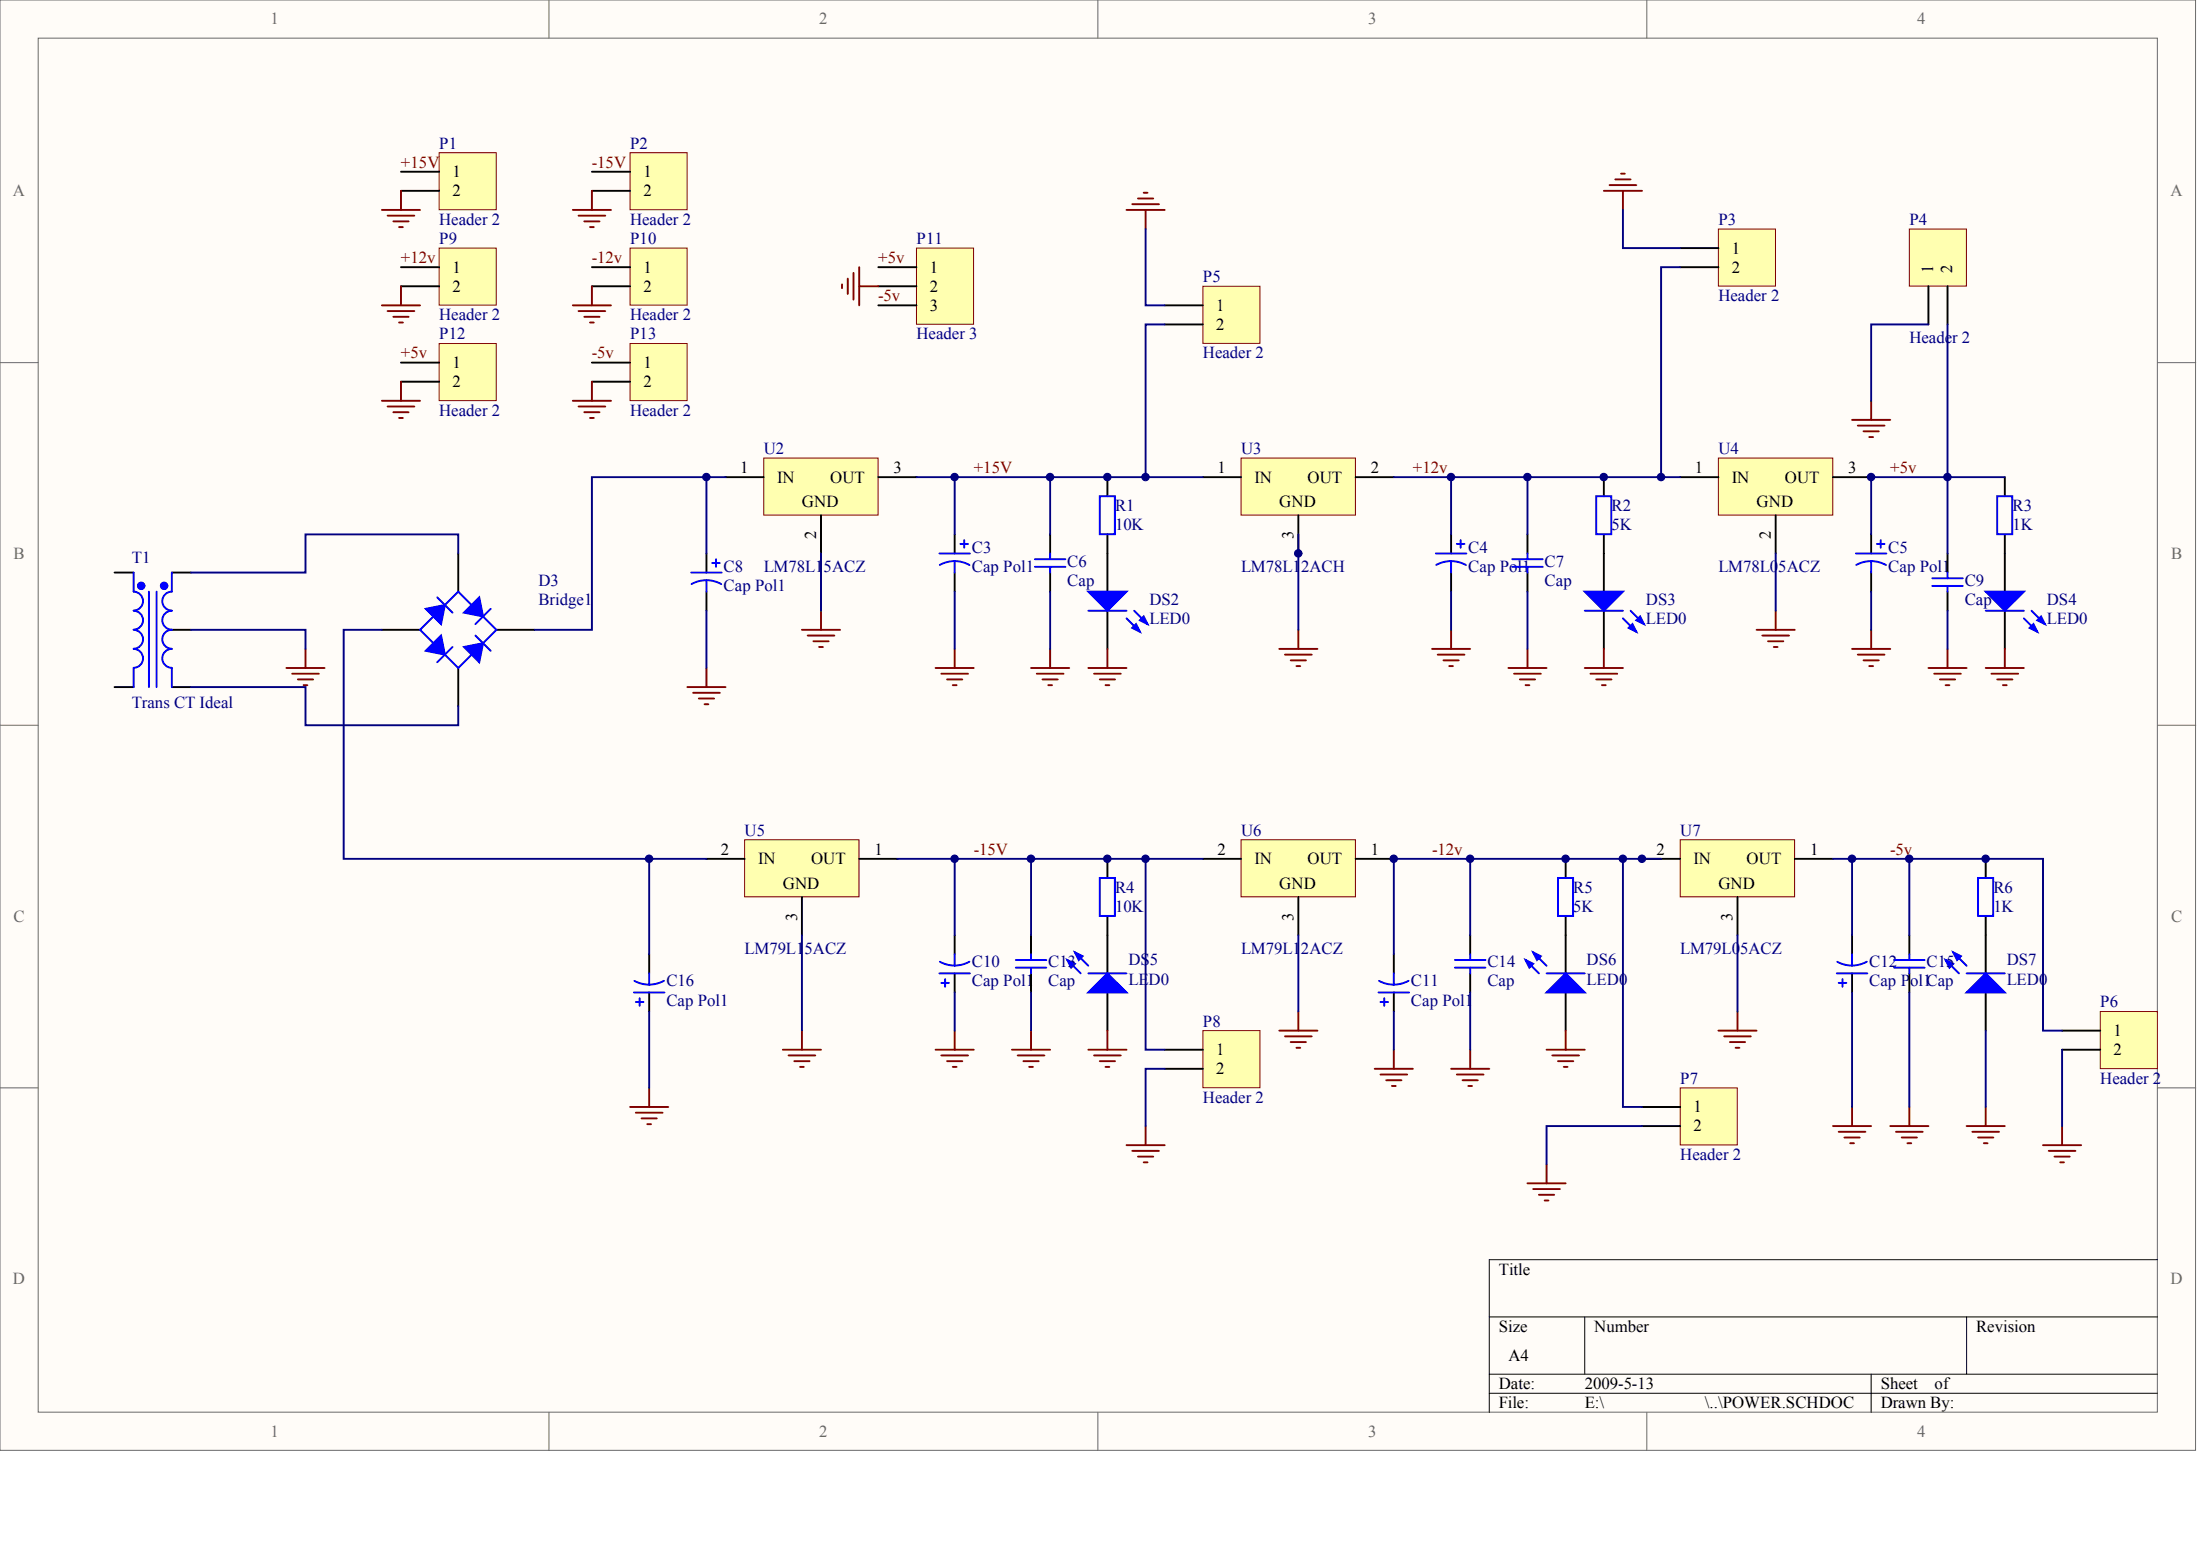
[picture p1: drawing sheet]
<svg xmlns="http://www.w3.org/2000/svg" width="840mm" height="594mm" viewBox="0 0 840 594" stroke-linecap="round" stroke-linejoin="round" font-family="sans-serif">
<g fill="#fffcf8" stroke="#696969" stroke-width=".38">
<path d="M0 0h837.9v553.4h-837.9z"/>
<path d="M14.6 14.6h808.7v524.2h-808.7z"/>
</g>
<path d="M209.5 0v14.6M419 0v14.6M628.5 0v14.6M0 138.4h14.6M823.4 138.4h14.6M0 276.7h14.6M823.4 276.7h14.6M0 415.1h14.6M823.4 415.1h14.6M209.5 538.9v14.6M419 538.9v14.6M628.5 538.9v14.6" fill="none" stroke="#696969" stroke-width=".38"/>
<path d="M823.4 480.6h-255v58.3M568.4 502.5h255M604.8 502.5v21.8M750.5 502.5v21.8M568.4 524.3h255M568.4 531.6h255M714.1 524.3v14.6" fill="none" stroke="#000" stroke-width=".38"/>
<path d="M43.7 218.5h7.3M65.6 218.5h7.3M174.9 211.2v14.5M65.6 240.3h7.3M145.7 240.3h14.6M174.9 254.9v14.5M189.5 240.3h14.5M43.7 262.2h7.3M65.6 262.2h7.3" fill="none" stroke="#000" stroke-width=".73"/>
<g fill="none" stroke="#00f" stroke-width=".73">
<path d="M51 218.5v7.2a3.6 3.6 0 0 1 3.6 3.7 3.6 3.6 0 0 1-3.6 3.6 3.6 3.6 0 0 1 3.6 3.6 3.6 3.6 0 0 1-3.6 3.6M65.6 218.5v7.2a3.6 3.6 0 0 0-3.7 3.7 3.6 3.6 0 0 0 3.7 3.6 3.6 3.6 0 0 0-3.7 3.6 3.6 3.6 0 0 0 3.7 3.6M56.8 225.7v36.5M59.8 225.7v36.5M166.9 227.9l5.8 5.9M187.3 232.3l-5.9 5.8M51 240.3a3.6 3.6 0 0 1 3.6 3.6 3.6 3.6 0 0 1-3.6 3.6M51 247.6a3.6 3.6 0 0 1 3.6 3.6 3.6 3.6 0 0 1-3.6 3.6v7.4M65.6 240.3a3.6 3.6 0 0 0-3.7 3.6 3.6 3.6 0 0 0 3.7 3.6M65.6 247.6a3.6 3.6 0 0 0-3.7 3.6 3.6 3.6 0 0 0 3.7 3.6v7.4M160.3 240.3l14.6-14.6 14.6 14.6-14.6 14.6zM172.7 246.9l-5.8 5.8"/>
<path d="M181.4 242.5l5.9 5.8"/>
</g>
<g fill="#00f" stroke="#00f" stroke-width=".38">
<circle cx="53.9" cy="223.5" r="1.42"/>
<circle cx="62.6" cy="223.5" r="1.42"/>
</g>
<g fill="#00f" stroke="#00f" stroke-width=".73">
<path d="M162.5 232.3l7.3-1.5-1.5 7.3z"/>
<path d="M177.1 233.8l5.8-5.9 1.5 7.3z"/>
<path d="M162.5 248.3l5.8-5.8 1.5 7.3z"/>
<path d="M177.1 246.9l7.3-1.5-1.5 7.3z"/>
</g>
<path d="M109.3 254.9h14.6M111.5 257.1h10.2M113.7 259.2h5.8M116.6 247.6v7.3M115.9 261.4h1.4" fill="none" stroke="#800000" stroke-width=".73"/>
<path d="M174.9 211.2v-7.3h-58.3v14.6h-43.7M72.9 240.3h43.7v7.3M72.9 262.2h43.7v14.5h58.3v-7.3" fill="none" stroke="#000080" stroke-width=".73"/>
<path d="M655.8 174.8h43.7v21.7h-43.7z" fill="#ffffb0" stroke="#800000" stroke-width=".38"/>
<path d="M641.2 182.1h14.6M677.7 196.6v14.6M699.5 182.1h14.6" fill="none" stroke="#000" stroke-width=".73"/>
<path d="M473.6 174.8h43.7v21.7h-43.7z" fill="#ffffb0" stroke="#800000" stroke-width=".38"/>
<path d="M459.1 182.1h14.5M495.5 196.6v14.6M517.4 182.1h14.5" fill="none" stroke="#000" stroke-width=".73"/>
<path d="M291.5 174.8h43.6v21.7h-43.6z" fill="#ffffb0" stroke="#800000" stroke-width=".38"/>
<path d="M276.9 182.1h14.6M313.3 196.6v14.6M335.2 182.1h14.6" fill="none" stroke="#000" stroke-width=".73"/>
<path d="M641.2 320.4h43.7v21.8h-43.7z" fill="#ffffb0" stroke="#800000" stroke-width=".38"/>
<path d="M626.7 327.7h14.5M685 327.7h14.5M663.1 342.3v14.5" fill="none" stroke="#000" stroke-width=".73"/>
<path d="M473.6 320.4h43.7v21.8h-43.7z" fill="#ffffb0" stroke="#800000" stroke-width=".38"/>
<path d="M459.1 327.7h14.5M517.4 327.7h14.5M495.5 342.3v14.5" fill="none" stroke="#000" stroke-width=".73"/>
<path d="M284.2 320.4h43.6v21.8h-43.6z" fill="#ffffb0" stroke="#800000" stroke-width=".38"/>
<g fill="none" stroke="#000" stroke-width=".73">
<path d="M269.6 211.2v7.3M364.3 203.9v7.3M364.3 218.5v7.2M400.8 203.9v7.3M400.8 218.5v7.2M422.6 211.2v14.5M553.8 203.9v7.3M553.8 218.5v7.2M582.9 203.9v7.3M582.9 218.5v7.2M612.1 211.2v14.5M714.1 203.9v7.3"/>
<path d="M714.1 218.5v7.2M743.3 211.2v7.3M765.1 211.2v14.5M269.6 225.7v7.3M422.6 233v14.6M612.1 233v14.6M743.3 225.7v7.3M765.1 233v14.6M269.6 327.7h14.6M327.9 327.7h14.6M306 342.3v14.5M364.3 356.8v7.3"/>
<path d="M393.5 356.8v7.3M422.6 356.8v14.6M561.1 356.8v7.3M597.5 356.8v14.6M757.8 356.8v14.6M247.8 364.1v7.3M247.8 378.7v7.3M364.3 371.4v7.3M393.5 371.4v7.3M422.6 378.7v14.5M561.1 371.4v7.3M597.5 378.7v14.5"/>
<path d="M757.8 378.7v14.5"/>
</g>
<g fill="#00f" stroke="#00f" stroke-width=".73">
<path d="M415.3 225.7h14.6l-7.3 7.3z"/>
<path d="M432.1 239.6l1.5-1.5 1.4 2.9z"/>
<path d="M435 236.7l1.5-1.5 1.4 2.9z"/>
<path d="M415.3 378.7l7.3-7.3 7.3 7.3z"/>
<path d="M410.2 363.4l3 1.4-1.5 1.5z"/>
<path d="M407.3 366.3l2.9 1.5-1.4 1.4z"/>
<path d="M604.8 225.7h14.6l-7.3 7.3z"/>
<path d="M621.6 239.6l1.4-1.5 1.5 2.9z"/>
<path d="M624.5 236.7l1.4-1.5 1.5 2.9z"/>
<path d="M757.8 225.7h14.6l-7.3 7.3z"/>
<path d="M774.6 239.6l1.4-1.5 1.5 2.9z"/>
<path d="M777.5 236.7l1.5-1.5 1.4 2.9z"/>
<path d="M750.5 378.7l7.3-7.3 7.3 7.3z"/>
<path d="M745.4 363.4l3 1.4-1.5 1.5z"/>
<path d="M742.5 366.3l2.9 1.5-1.4 1.4z"/>
<path d="M590.2 378.7l7.3-7.3 7.3 7.3z"/>
<path d="M585.1 363.4l2.9 1.4-1.4 1.5z"/>
<path d="M582.2 366.3l2.9 1.5-1.4 1.4z"/>
</g>
<g fill="none" stroke="#00f" stroke-width=".73">
<path d="M263.8 218.5h11.6M271.8 214.8h2.9M273.3 213.4v2.9M358.5 211.2h11.7M364.3 214.1a11.6 11.6 0 0 1 5.7 1.5M364.3 214.1a11.6 11.6 0 0 0-5.6 1.5M364.3 214.1v4.4M366.5 207.5h2.9M368 206.1v2.9M394.9 213.4h11.7M394.9 216.3h11.7M400.8 211.2v2.2"/>
<path d="M400.8 216.3v2.2M548 211.2h11.6M553.8 214.1a11.6 11.6 0 0 1 5.7 1.5M553.8 214.1a11.6 11.6 0 0 0-5.7 1.5M553.8 214.1v4.4M556 207.5h2.9M557.4 206.1v2.9M577.1 213.4h11.7M577.1 216.3h11.7M582.9 211.2v2.2M582.9 216.3v2.2M708.3 211.2h11.6"/>
<path d="M714.1 214.1a11.6 11.6 0 0 1 5.7 1.5M714.1 214.1a11.6 11.6 0 0 0-5.7 1.5M714.1 214.1v4.4M716.3 207.5h2.9M717.8 206.1v2.9M743.3 218.5v2.1M269.6 221.4a11.6 11.6 0 0 1 5.7 1.5M269.6 221.4a11.6 11.6 0 0 0-5.7 1.4M269.6 221.4v4.3M415.3 233h14.6M429.9 235.9l5.1 5.1M432.8 233l5.1 5.1"/>
<path d="M604.8 233h14.6M619.4 235.9l5.1 5.1M622.3 233l5.1 5.1M737.4 220.6h11.7M737.4 223.6h11.7M743.3 223.6v2.1M757.8 233h14.6M772.4 235.9l5.1 5.1M775.3 233l5.1 5.1M241.9 378.7h11.7M242.1 374.2a11.6 11.6 0 0 0 5.7 1.5M247.8 371.4v4.4"/>
<path d="M253.4 374.2a11.6 11.6 0 0 1-5.6 1.5M358.5 371.4h11.7M359.2 375h3M360.7 373.6v2.9M364.3 364.1v4.4M370 366.9a11.6 11.6 0 0 1-11.3 .1M387.7 366.3h11.6M387.7 369.2h11.6M393.5 364.1v2.2M393.5 369.2v2.2M407.3 366.3l5.1 5.1M410.2 363.4l5.1 5.1"/>
<path d="M415.3 371.4h14.6M555.3 366.3h11.6M555.3 369.2h11.6M561.1 364.1v2.2M561.1 369.2v2.2M582.2 366.3l5.1 5.1M585.1 363.4l5.1 5.1M590.2 371.4h14.6M742.5 366.3l5.1 5.1M745.4 363.4l5.1 5.1M750.5 371.4h14.6M242.7 382.3h2.9"/>
<path d="M244.1 380.9v2.9"/>
</g>
<g fill="none" stroke="#000080" stroke-width=".73">
<path d="M269.6 182.1v29.1M276.9 182.1h-51v58.2h-21.9M349.8 182.1h109.3M364.3 182.1v21.8M400.8 182.1v21.8M531.9 182.1h109.3M313.3 211.2v21.8M495.5 203.9v36.4M677.7 211.2v21.8M269.6 233v21.9M364.3 225.7v21.9M400.8 225.7v21.9"/>
<path d="M145.7 240.3h-14.5v87.4h138.4M247.8 327.7v36.4M342.5 327.7h116.6M364.3 327.7v29.1M393.5 327.7v29.1M306 356.8v36.4M495.5 356.8v29.2M663.1 356.8v29.2M364.3 378.7v14.5M393.5 378.7v14.5M247.8 386v29.1"/>
</g>
<g fill="none" stroke="#800000" stroke-width=".73">
<path d="M313.3 233v7.3M677.7 233v7.3M269.6 254.9v7.3M306 240.3h14.6M308.2 242.5h10.2M310.4 244.7h5.8M312.6 246.9h1.5M357.1 254.9h14.5M359.2 257.1h10.2M361.4 259.2h5.9M364.3 247.6v7.3M393.5 254.9h14.6"/>
<path d="M395.7 257.1h10.2M397.9 259.2h5.8M400.8 247.6v7.3M488.2 247.6h14.6M490.4 249.8h10.2M492.6 252h5.8M494.8 254.1h1.4M495.5 240.3v7.3M670.4 240.3h14.6M672.6 242.5h10.2M674.8 244.7h5.8M676.9 246.9h1.5"/>
<path d="M262.3 262.2h14.6M264.5 264.3h10.2M266.7 266.5h5.8M268.9 268.7h1.4M363.6 261.4h1.5M400 261.4h1.5M306 393.2v7.3M364.3 393.2v7.3M393.5 393.2v7.3M488.2 393.2h14.6M490.4 395.4h10.2M492.6 397.6h5.8"/>
<path d="M494.8 399.8h1.4M495.5 386v7.2M655.8 393.2h14.6M658 395.4h10.2M660.2 397.6h5.8M662.4 399.8h1.4M663.1 386v7.2M247.8 415.1v7.3M298.8 400.5h14.5M300.9 402.7h10.2M303.1 404.9h5.9M305.3 407.1h1.5"/>
<path d="M357.1 400.5h14.5M359.2 402.7h10.2M361.4 404.9h5.9M363.6 407.1h1.5M386.2 400.5h14.6M388.4 402.7h10.2M390.6 404.9h5.8M392.8 407.1h1.4M240.5 422.4h14.5M242.7 424.6h10.2M244.8 426.7h5.9M247 428.9h1.5"/>
</g>
<path d="M459.1 109.2h21.8v21.8h-21.8z" fill="#ffffb0" stroke="#800000" stroke-width=".38"/>
<path d="M444.5 116.5h14.6M444.5 123.8h14.6" fill="none" stroke="#000" stroke-width=".73"/>
<path d="M459.1 393.2h21.8v21.8h-21.8z" fill="#ffffb0" stroke="#800000" stroke-width=".38"/>
<path d="M444.5 400.5h14.6M444.5 407.8h14.6" fill="none" stroke="#000" stroke-width=".73"/>
<path d="M655.8 87.4h21.8v21.8h-21.8z" fill="#ffffb0" stroke="#800000" stroke-width=".38"/>
<path d="M641.2 94.7h14.6M641.2 101.9h14.6" fill="none" stroke="#000" stroke-width=".73"/>
<path d="M641.2 415.1h21.8v21.8h-21.8z" fill="#ffffb0" stroke="#800000" stroke-width=".38"/>
<path d="M626.7 422.4h14.5M626.7 429.7h14.5" fill="none" stroke="#000" stroke-width=".73"/>
<path d="M728.7 87.4h21.8v21.8h-21.8z" fill="#ffffb0" stroke="#800000" stroke-width=".38"/>
<path d="M736 109.2v14.6M743.3 109.2v14.6" fill="none" stroke="#000" stroke-width=".73"/>
<path d="M801.5 386h21.8v21.7h-21.8z" fill="#ffffb0" stroke="#800000" stroke-width=".38"/>
<g fill="none" stroke="#000" stroke-width=".73">
<path d="M422.6 182.1v7.2M612.1 182.1v7.2M765.1 182.1v7.2M422.6 203.9v7.3M612.1 203.9v7.3M765.1 203.9v7.3M422.6 327.7v7.3M597.5 327.7v7.3M757.8 327.7v7.3M422.6 349.5v7.3M597.5 349.5v7.3M706.8 356.8v7.3"/>
<path d="M728.7 356.8v7.3M757.8 349.5v7.3M531.9 364.1v7.3M531.9 378.7v7.3M706.8 371.4v7.3M728.7 371.4v7.3M787 393.2h14.5M787 400.5h14.5"/>
</g>
<g fill="none" stroke="#800000" stroke-width=".73">
<path d="M432.1 77.9h10.2M434.3 75.7h5.8M436.5 73.5h1.4M612.1 72.8h14.6M614.3 70.6h10.2M616.5 68.4h5.8M618.7 66.3h1.4M619.4 72.8v7.3M429.9 80.1h14.6M437.2 80.1v7.3M714.1 152.9v7.3M706.8 160.2h14.6"/>
<path d="M709 162.4h10.2M711.2 164.6h5.8M713.4 166.8h1.4M415.3 254.9h14.6M417.5 257.1h10.2M419.7 259.2h5.8M422.6 247.6v7.3M546.5 247.6h14.6M548.7 249.8h10.2M550.9 252h5.8M553.1 254.1h1.4M553.8 240.3v7.3"/>
<path d="M575.7 254.9h14.5M577.8 257.1h10.2M580 259.2h5.9M582.9 247.6v7.3M604.8 254.9h14.6M607 257.1h10.2M609.2 259.2h5.8M612.1 247.6v7.3M706.8 247.6h14.6M709 249.8h10.2M711.2 252h5.8M713.4 254.1h1.4"/>
<path d="M714.1 240.3v7.3M736 254.9h14.5M738.2 257.1h10.2M740.3 259.2h5.9M743.3 247.6v7.3M757.8 254.9h14.6M760 257.1h10.2M762.2 259.2h5.8M765.1 247.6v7.3M421.9 261.4h1.5M582.2 261.4h1.5M611.4 261.4h1.4"/>
<path d="M742.5 261.4h1.5M764.4 261.4h1.4M422.6 393.2v7.3M597.5 393.2v7.3M415.3 400.5h14.6M417.5 402.7h10.2M419.7 404.9h5.8M421.9 407.1h1.5M524.7 407.8h14.5M526.8 410h10.2M529 412.2h5.9M531.2 414.4h1.5"/>
<path d="M531.9 400.5v7.3M553.8 407.8h14.6M556 410h10.2M558.2 412.2h5.8M560.4 414.4h1.4M561.1 400.5v7.3M590.2 400.5h14.6M592.4 402.7h10.2M594.6 404.9h5.8M596.8 407.1h1.4M429.9 436.9h14.6M432.1 439.1h10.2"/>
<path d="M437.2 429.7v7.2M699.5 429.7h14.6M701.7 431.8h10.2M703.9 434h5.8M706.1 436.2h1.4M706.8 422.4v7.3M721.4 429.7h14.6M723.6 431.8h10.2M725.8 434h5.8M728 436.2h1.4M728.7 422.4v7.3M750.5 429.7h14.6"/>
<path d="M752.7 431.8h10.2M754.9 434h5.8M757.1 436.2h1.5M757.8 422.4v7.3M779.7 436.9h14.6M781.9 439.1h10.2M787 429.7v7.2M434.3 441.3h5.8M436.5 443.5h1.4M582.9 451.5h14.6M585.1 453.7h10.2M587.3 455.9h5.8"/>
<path d="M589.5 458.1h1.5M590.2 444.2v7.3M784.1 441.3h5.8M786.2 443.5h1.5"/>
</g>
<g fill="none" stroke="#000080" stroke-width=".73">
<path d="M437.2 87.4v29.1h7.3M619.4 80.1v14.6h21.8M641.2 101.9h-7.2v80.2M444.5 123.8h-7.3v58.3M736 123.8h-21.9v29.1M743.3 123.8v58.3h21.8M553.8 182.1v21.8M582.9 182.1v21.8M714.1 203.9v-21.8h29.2v29.1M553.8 225.7v14.6M582.9 225.7v21.9M714.1 225.7v14.6"/>
<path d="M743.3 233v14.6M437.2 327.7v72.8h7.3M561.1 327.7v29.1M619.4 327.7v94.7h7.3M634 327.7h-102.1v36.4M699.5 327.7h7.3v29.1M706.8 327.7h21.9v29.1M728.7 327.7h51v65.5h7.3M561.1 378.7v21.8M706.8 378.7v43.7M728.7 378.7v43.7M531.9 386v14.5"/>
<path d="M757.8 393.2v29.2M444.5 407.8h-7.3v21.9M787 400.5v29.2M626.7 429.7h-36.5v14.5"/>
</g>
<g fill="none" stroke="#00f" stroke-width=".73">
<path d="M419.7 189.3h5.8v14.5h-5.8zM609.2 189.3h5.7v14.5h-5.7zM762.2 189.3h5.8v14.5h-5.8zM419.7 335h5.8v14.5h-5.8zM594.6 335h5.8v14.5h-5.8zM754.9 335h5.8v14.5h-5.8zM526.1 378.7h11.7M526.3 374.2a11.6 11.6 0 0 0 5.6 1.5M531.9 371.4v4.4M537.6 374.2a11.6 11.6 0 0 1-5.7 1.5M701 371.4h11.7M701.7 375h2.9"/>
<path d="M703.2 373.6v2.9M706.8 364.1v4.4M712.5 366.9a11.6 11.6 0 0 1-11.3 .1M722.9 366.3h11.6M722.9 369.2h11.6M728.7 364.1v2.2M728.7 369.2v2.2M526.8 382.3h3M528.3 380.9v2.9"/>
</g>
<path d="M167.6 58.3h21.8v21.7h-21.8z" fill="#ffffb0" stroke="#800000" stroke-width=".38"/>
<path d="M153 65.5h14.6M153 72.8h14.6" fill="none" stroke="#000" stroke-width=".73"/>
<path d="M167.6 94.7h21.8v21.7h-21.8z" fill="#ffffb0" stroke="#800000" stroke-width=".38"/>
<path d="M153 101.9h14.6M153 109.2h14.6" fill="none" stroke="#000" stroke-width=".73"/>
<path d="M167.6 131.1h21.8v21.8h-21.8z" fill="#ffffb0" stroke="#800000" stroke-width=".38"/>
<path d="M153 138.4h14.6M153 145.6h14.6" fill="none" stroke="#000" stroke-width=".73"/>
<path d="M240.5 58.3h21.8v21.7h-21.8z" fill="#ffffb0" stroke="#800000" stroke-width=".38"/>
<path d="M225.9 65.5h14.6M225.9 72.8h14.6" fill="none" stroke="#000" stroke-width=".73"/>
<path d="M240.5 94.7h21.8v21.7h-21.8z" fill="#ffffb0" stroke="#800000" stroke-width=".38"/>
<path d="M225.9 101.9h14.6M225.9 109.2h14.6" fill="none" stroke="#000" stroke-width=".73"/>
<path d="M240.5 131.1h21.8v21.8h-21.8z" fill="#ffffb0" stroke="#800000" stroke-width=".38"/>
<path d="M225.9 138.4h14.6M225.9 145.6h14.6" fill="none" stroke="#000" stroke-width=".73"/>
<g fill="none" stroke="#800000" stroke-width=".73">
<path d="M153 72.8v7.3M225.9 72.8v7.3M145.7 80.1h14.6M147.9 82.3h10.2M150.1 84.5h5.8M152.3 86.7h1.5M218.6 80.1h14.6M220.8 82.3h10.2M223 84.5h5.8M225.2 86.7h1.4M145.7 116.5h14.6M147.9 118.7h10.2"/>
<path d="M153 109.2v7.3M218.6 116.5h14.6M220.8 118.7h10.2M225.9 109.2v7.3M150.1 120.9h5.8M152.3 123.1h1.5M223 120.9h5.8M225.2 123.1h1.4M145.7 152.9h14.6M147.9 155.1h10.2M150.1 157.3h5.8M152.3 159.5h1.5"/>
<path d="M153 145.6v7.3M218.6 152.9h14.6M220.8 155.1h10.2M223 157.3h5.8M225.2 159.5h1.4M225.9 145.6v7.3"/>
</g>
<path d="M349.8 94.7h21.8v29h-21.8z" fill="#ffffb0" stroke="#800000" stroke-width=".38"/>
<path d="M335.2 101.9h14.6M335.2 109.2h14.6M335.2 116.5h14.6" fill="none" stroke="#000" stroke-width=".73"/>
<path d="M321.3 108.5v1.5M323.5 106.3v5.8M325.7 104.1v10.2M327.9 101.9v14.6M327.9 109.2h7.3" fill="none" stroke="#800000" stroke-width=".73"/>
<g fill="#000080" stroke="#000080" stroke-width=".38">
<circle cx="247.7" cy="327.7" r="1.42"/>
<circle cx="269.6" cy="182" r="1.42"/>
<circle cx="364.3" cy="327.7" r="1.42"/>
<circle cx="364.3" cy="182" r="1.42"/>
<circle cx="393.5" cy="327.7" r="1.42"/>
<circle cx="400.7" cy="182" r="1.42"/>
<circle cx="422.6" cy="327.7" r="1.42"/>
<circle cx="422.6" cy="182" r="1.42"/>
<circle cx="437.2" cy="327.7" r="1.42"/>
<circle cx="437.2" cy="182" r="1.42"/>
<circle cx="495.5" cy="211.1" r="1.42"/>
<circle cx="531.9" cy="327.7" r="1.42"/>
<circle cx="553.8" cy="182" r="1.42"/>
<circle cx="561" cy="327.7" r="1.42"/>
<circle cx="582.9" cy="182" r="1.42"/>
<circle cx="597.5" cy="327.7" r="1.42"/>
<circle cx="612.1" cy="182" r="1.42"/>
<circle cx="619.3" cy="327.7" r="1.42"/>
<circle cx="626.6" cy="327.7" r="1.42"/>
<circle cx="633.9" cy="182" r="1.42"/>
<circle cx="706.8" cy="327.7" r="1.42"/>
<circle cx="714.1" cy="182" r="1.42"/>
<circle cx="728.6" cy="327.7" r="1.42"/>
<circle cx="743.2" cy="182" r="1.42"/>
<circle cx="757.8" cy="327.7" r="1.42"/>
</g>
<g font-size="6.4" fill="#696969">
<text x="103.2" y="9.3">1</text>
<text x="312.7" y="9.3">2</text>
<text x="522.2" y="9.3">3</text>
<text x="731.7" y="9.3">4</text>
<text x="5" y="74.9">A</text>
<text x="828.4" y="74.9">A</text>
<text x="5.2" y="213.3">B</text>
<text x="828.6" y="213.3">B</text>
<text x="5.2" y="351.6">C</text>
<text x="828.6" y="351.6">C</text>
<text x="5" y="490">D</text>
<text x="828.4" y="490">D</text>
<text x="103.2" y="548.2">1</text>
<text x="312.7" y="548.2">2</text>
<text x="522.2" y="548.2">3</text>
<text x="731.7" y="548.2">4</text>
</g>
<g font-size="6.4" fill="#000080">
<text x="167.6" y="56.7">P1</text>
<text x="240.5" y="56.7">P2</text>
<text x="167.6" y="85.8">Header 2</text>
<text x="240.5" y="85.8">Header 2</text>
<text x="655.8" y="85.8">P3</text>
<text x="728.7" y="85.8">P4</text>
<text x="167.6" y="93.1">P9</text>
<text x="240.5" y="93.1">P10</text>
<text x="349.8" y="93.1">P11</text>
<text x="459.1" y="107.7">P5</text>
<text x="655.8" y="114.9">Header 2</text>
<text x="167.6" y="122.2">Header 2</text>
<text x="240.5" y="122.2">Header 2</text>
<text x="167.6" y="129.5">P12</text>
<text x="240.5" y="129.5">P13</text>
<text x="349.8" y="129.5">Header 3</text>
<text x="728.7" y="131">Header 2</text>
<text x="459.1" y="136.8">Header 2</text>
<text x="167.6" y="158.6">Header 2</text>
<text x="240.5" y="158.6">Header 2</text>
<text x="291.5" y="173.2">U2</text>
<text x="473.6" y="173.2">U3</text>
<text x="655.8" y="173.2">U4</text>
<text x="425.5" y="195">R1</text>
<text x="615" y="195">R2</text>
<text x="768" y="195">R3</text>
<text x="425.5" y="202.3">10K</text>
<text x="615" y="202.3">5K</text>
<text x="768" y="202.3">1K</text>
<text x="50.3" y="214.7">T1</text>
<text x="370.9" y="211.1">C3</text>
<text x="560.4" y="211.1">C4</text>
<text x="720.7" y="211.1">C5</text>
<text x="276.2" y="218.3">C8</text>
<text x="291.5" y="218.3">LM78L15ACZ</text>
<text x="370.9" y="218.3">Cap Pol1</text>
<text x="407.3" y="216.2">C6</text>
<text x="473.6" y="218.3">LM78L12ACH</text>
<text x="560.4" y="218.3">Cap Pol1</text>
<text x="589.5" y="216.2">C7</text>
<text x="655.8" y="218.3">LM78L05ACZ</text>
<text x="720.7" y="218.3">Cap Pol1</text>
<text x="205.5" y="223.4">D3</text>
<text x="276.2" y="225.6">Cap Pol1</text>
<text x="407.3" y="223.4">Cap</text>
<text x="589.5" y="223.4">Cap</text>
<text x="749.8" y="223.4">C9</text>
<text x="205.5" y="230.7">Bridge1</text>
<text x="438.7" y="230.7">DS2</text>
<text x="628.1" y="230.7">DS3</text>
<text x="749.8" y="230.7">Cap</text>
<text x="781.1" y="230.7">DS4</text>
<text x="438.7" y="238">LED0</text>
<text x="628.1" y="238">LED0</text>
<text x="781.1" y="238">LED0</text>
<text x="50.3" y="270.1">Trans CT Ideal</text>
<text x="284.2" y="318.8">U5</text>
<text x="473.6" y="318.8">U6</text>
<text x="641.2" y="318.8">U7</text>
<text x="425.5" y="340.7">R4</text>
<text x="600.4" y="340.7">R5</text>
<text x="760.7" y="340.7">R6</text>
<text x="425.5" y="348">10K</text>
<text x="600.4" y="348">5K</text>
<text x="760.7" y="348">1K</text>
<text x="284.2" y="364">LM79L15ACZ</text>
<text x="473.6" y="364">LM79L12ACZ</text>
<text x="641.2" y="364">LM79L05ACZ</text>
<text x="370.9" y="369.1">C10</text>
<text x="400" y="369.1">C13</text>
<text x="430.7" y="368.4">DS5</text>
<text x="567.6" y="369.1">C14</text>
<text x="605.5" y="368.4">DS6</text>
<text x="713.4" y="369.1">C12</text>
<text x="735.2" y="369.1">C15</text>
<text x="765.8" y="368.4">DS7</text>
<text x="254.3" y="376.4">C16</text>
<text x="370.9" y="376.4">Cap Pol1</text>
<text x="400" y="376.4">Cap</text>
<text x="430.7" y="375.6">LED0</text>
<text x="538.5" y="376.4">C11</text>
<text x="567.6" y="376.4">Cap</text>
<text x="605.5" y="375.6">LED0</text>
<text x="713.4" y="376.4">Cap P</text>
<text x="729" y="376.4">ol1Cap</text>
<text x="765.8" y="375.6">LED0</text>
<text x="254.3" y="383.7">Cap Pol1</text>
<text x="538.5" y="383.7">Cap Pol1</text>
<text x="801.5" y="384.4">P6</text>
<text x="459.1" y="391.7">P8</text>
<text x="641.2" y="413.5">P7</text>
<text x="801.5" y="413.5">Header 2</text>
<text x="459.1" y="420.8">Header 2</text>
<text x="641.2" y="442.6">Header 2</text>
</g>
<g font-size="6.4" fill="#800000">
<text x="153" y="64">+15V</text>
<text x="225.9" y="64">-15V</text>
<text x="153" y="100.4">+12v</text>
<text x="225.9" y="100.4">-12v</text>
<text x="335.2" y="100.4">+5v</text>
<text x="335.2" y="114.9">-5v</text>
<text x="153" y="136.8">+5v</text>
<text x="225.9" y="136.8">-5v</text>
<text x="371.6" y="180.5">+15V</text>
<text x="539.2" y="180.5">+12v</text>
<text x="721.4" y="180.5">+5v</text>
<text x="371.6" y="326.1">-15V</text>
<text x="546.5" y="326.1">-12v</text>
<text x="721.4" y="326.1">-5v</text>
</g>
<g font-size="6.4">
<text x="172.7" y="67.6">1</text>
<text x="245.6" y="67.6">1</text>
<text x="172.7" y="74.9">2</text>
<text x="245.6" y="74.9">2</text>
<text x="660.9" y="96.7">1</text>
<text x="172.7" y="104">1</text>
<text x="245.6" y="104">1</text>
<text x="354.9" y="104">1</text>
<text x="660.9" y="104">2</text>
<text x="172.7" y="111.3">2</text>
<text x="245.6" y="111.3">2</text>
<text x="354.9" y="111.3">2</text>
<text x="354.9" y="118.6">3</text>
<text x="464.2" y="118.6">1</text>
<text x="464.2" y="125.9">2</text>
<text x="172.7" y="140.4">1</text>
<text x="245.6" y="140.4">1</text>
<text x="172.7" y="147.7">2</text>
<text x="245.6" y="147.7">2</text>
<text x="282.4" y="180.5">1</text>
<text x="296.6" y="184.1">IN</text>
<text x="316.8" y="184.1">OUT</text>
<text x="341" y="180.5">3</text>
<text x="464.6" y="180.5">1</text>
<text x="478.7" y="184.1">IN</text>
<text x="499" y="184.1">OUT</text>
<text x="523.2" y="180.5">2</text>
<text x="646.8" y="180.5">1</text>
<text x="660.9" y="184.1">IN</text>
<text x="681.2" y="184.1">OUT</text>
<text x="705.4" y="180.5">3</text>
<text x="306" y="193.6">GND</text>
<text x="488.2" y="193.6">GND</text>
<text x="670.4" y="193.6">GND</text>
<text x="275.2" y="326.1">2</text>
<text x="289.3" y="329.8">IN</text>
<text x="309.5" y="329.8">OUT</text>
<text x="333.7" y="326.1">1</text>
<text x="464.6" y="326.1">2</text>
<text x="478.7" y="329.8">IN</text>
<text x="499" y="329.8">OUT</text>
<text x="523.2" y="326.1">1</text>
<text x="632.2" y="326.1">2</text>
<text x="646.3" y="329.8">IN</text>
<text x="666.6" y="329.8">OUT</text>
<text x="690.8" y="326.1">1</text>
<text x="298.8" y="339.2">GND</text>
<text x="488.2" y="339.2">GND</text>
<text x="655.8" y="339.2">GND</text>
<text x="806.6" y="395.3">1</text>
<text x="464.2" y="402.6">1</text>
<text x="806.6" y="402.6">2</text>
<text x="464.2" y="409.9">2</text>
<text x="646.3" y="424.4">1</text>
<text x="646.3" y="431.7">2</text>
<text x="572" y="486.3">Title</text>
<text x="572" y="508.2">Size</text>
<text x="608.4" y="508.2">Number</text>
<text x="754.2" y="508.2">Revision</text>
<text x="575.7" y="519.1">A4</text>
<text x="572" y="530">Date:</text>
<text x="604.8" y="530">2009-5-13</text>
<text x="717.8" y="530">Sheet</text>
<text x="738.3" y="530">of</text>
<text x="572" y="537.3">File:</text>
<text x="604.8" y="537.3">E:\</text>
<text x="650.7" y="537.3">\..\POWER.SCHDOC</text>
<text x="717.8" y="537.3">Drawn By:</text>
</g>
<g font-size="6.3">
<text x="737.8" y="104.1" transform="rotate(-90 737.8 104.1)">1</text>
<text x="745" y="104.1" transform="rotate(-90 745 104.1)">2</text>
<text x="311.5" y="205.7" transform="rotate(-90 311.5 205.7)">2</text>
<text x="493.6" y="205.7" transform="rotate(-90 493.6 205.7)">3</text>
<text x="675.8" y="205.7" transform="rotate(-90 675.8 205.7)">2</text>
<text x="304.2" y="351.4" transform="rotate(-90 304.2 351.4)">3</text>
<text x="493.6" y="351.4" transform="rotate(-90 493.6 351.4)">3</text>
<text x="661.2" y="351.4" transform="rotate(-90 661.2 351.4)">3</text>
</g>
</svg>
